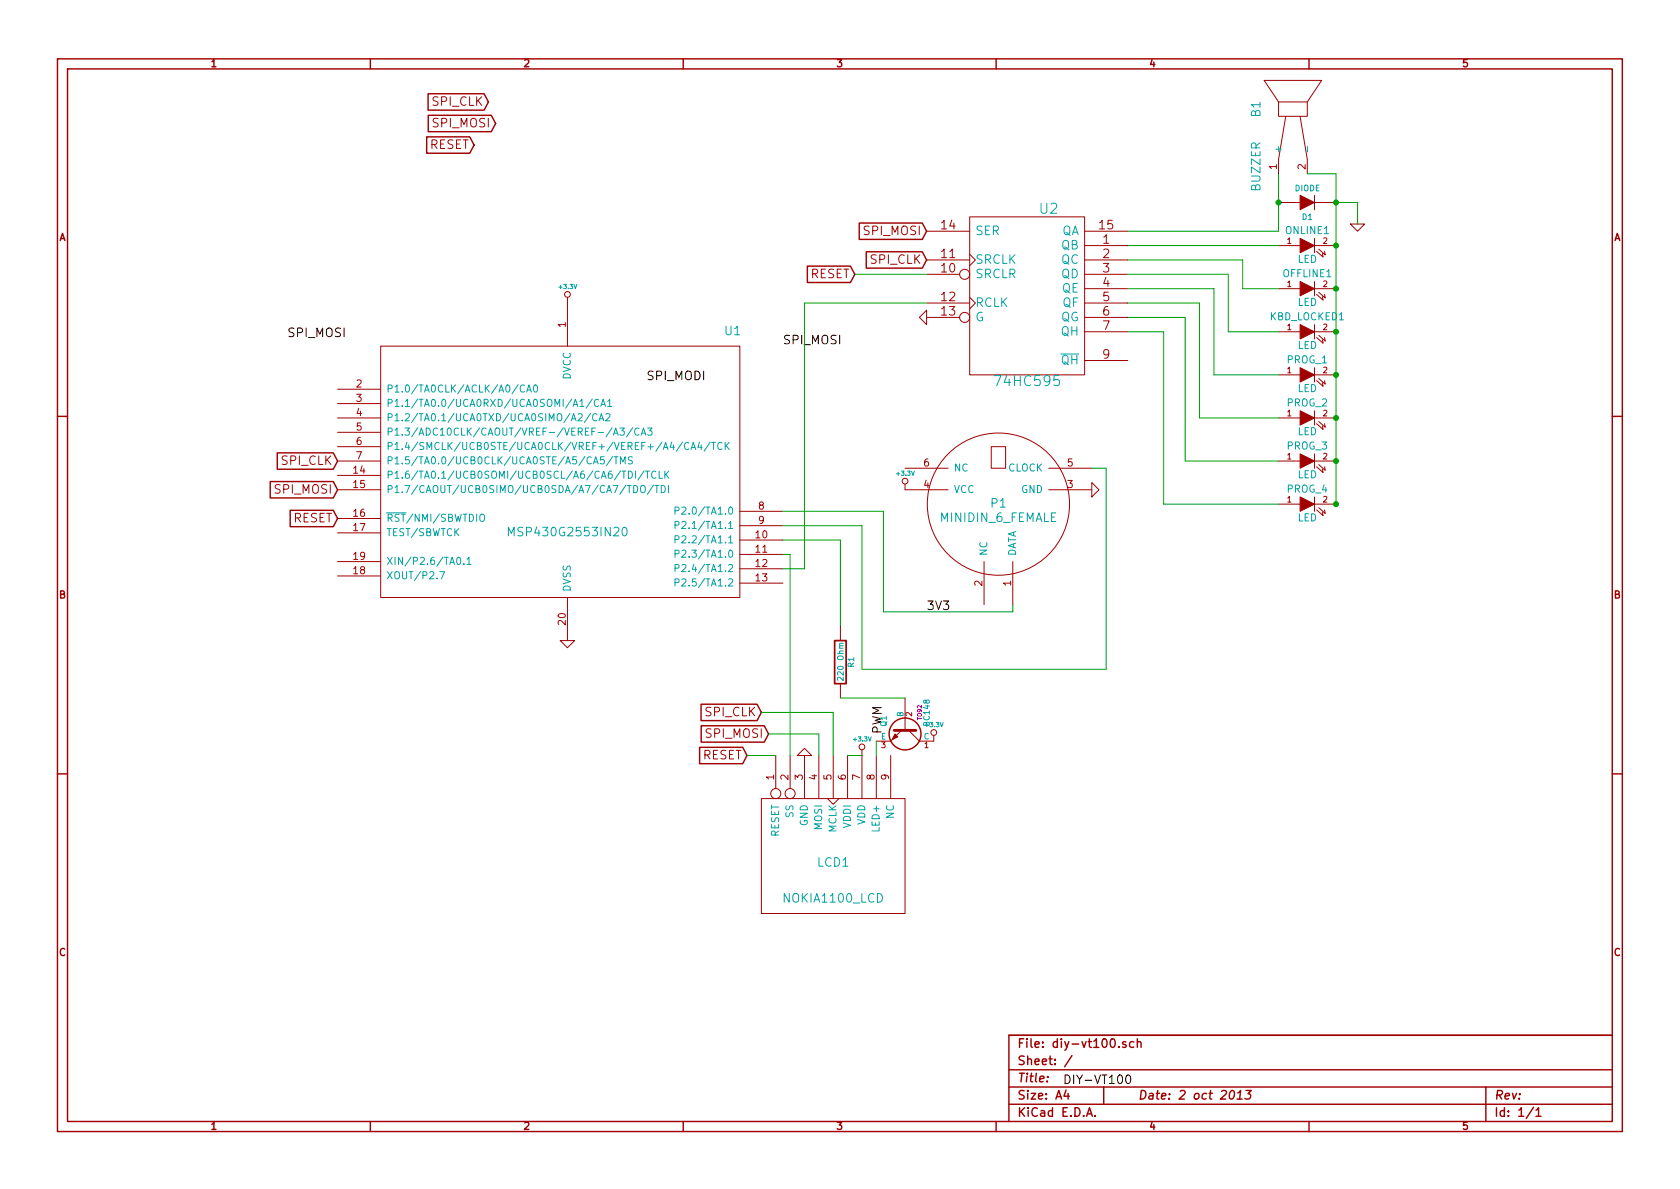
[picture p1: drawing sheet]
<svg xmlns="http://www.w3.org/2000/svg" width="297mm" height="210mm" viewBox="0 0 297 210" stroke-linecap="round" stroke-linejoin="round" font-family="sans-serif">
<g fill="none" stroke="#a00000" stroke-width=".25">
<path d="M10.2 10.4h276.6v189.7h-276.6zM11.9 12.2h273.2v186.1h-273.2zM65.5 10.4v1.8M75.7 16.6h9.9l.8 1.4-.8 1.5h-9.9zM120.8 10.4v1.8M176.1 10.4v1.8M231.4 10.4v1.8M75.4 24.2h7.7l.7 1.4-.7 1.5h-7.7zM75.7 20.4h11.2l.7 1.4-.7 1.5h-11.2zM151.9 39.4h11.2l.7 1.5-.7 1.4h-11.2zM142.7 47.1h7.7l.7 1.4-.7 1.5h-7.7zM153.2 44.5h9.9l.7 1.5-.7 1.4h-9.9z"/>
<path d="M10.2 73.6h1.7M285.1 73.6h1.7M47.8 85.2h11.1l.8 1.4-.8 1.5h-11.1zM49 80.1h9.9l.8 1.4-.8 1.5h-9.9zM51.3 90.2h7.6l.8 1.5-.8 1.4h-7.6zM10.2 136.8h1.7M123.7 132.2h7.6l.8 1.4-.8 1.4h-7.6zM124 124.5h9.9l.7 1.5-.7 1.4h-9.9zM124 128.3h11.1l.8 1.5-.8 1.4h-11.1zM285.1 136.8h1.7M65.5 198.3v1.8M120.8 198.3v1.8"/>
<path d="M176.1 198.3v1.8M178.4 189.2h106.7M178.4 195.3h106.7M178.4 192.2h106.7M185.2 190.4v.1M188.5 192.8l-.4 1h1M188.8 193.3v1.1M189.5 186.7l-1.3 1.9M192.1 197.4l.5-1.5 .5 1.5M192.3 197h.7M193.6 197.3v.1M195.1 192.2v3.1"/>
<path d="M197.8 185.1v.1M199.1 184.3l-.4-.1-.2 .2 .1 .2 .5 .2v.3h-.6M200.5 184.3a.48 .48 0 0 0-.7 0v.8l.2 .1 .5-.1M201.1 184.3h.1a.36 .36 0 0 1 .6 .1v.8M201.1 183.7v1.5M217.6 193l.4-.2a.88 .88 0 0 1-.3 1.6l-.3-.3a1.19 1.19 0 0 1 .2-1.1zM218.7 194.4h.9M218.8 193.3l.6-.5-.2 1.6M220.3 192.8h.9l-.6 .6 .4 .1 .1 .2-.2 .6-.6 .1-.2-.2M231.4 198.3v1.8M262.7 192.2v6.1M271.1 195.8l-1.3 2"/>
<path d="M271.6 196.3l.4-.4v1.5M271.6 197.4h.9M285.1 183.1h-106.7v15.2"/>
<circle cx="160" cy="129.8" r="2.82"/>
</g>
<g fill="none" stroke="#a00000" stroke-width=".18">
<path d="M223.5 14.2h10.2l-2.6 3.8h-5zM226.1 18v2.6h5v-2.6M171.4 38.3h20.4v28h-20.4zM226.1 35.8h3.8M227.3 20.6l-1.2 7.6v2.5M227.3 21.8h.1M229.9 20.6l1.2 7.6v2.5M232.4 34.5v2.6M232.4 35.8h3.8M238.8 39.6h2.5l-1.3 1.3zM100.3 52.6v8.6M162.6 56.1l1.2-1.2v2.5z"/>
<path d="M163.8 46h7.6M163.8 48.5h5.9M163.8 53.6h7.6M163.8 56.1h5.9M163.8 40.9h7.6M171.4 45l1.1 1-1.1 1M171.4 52.6l1.1 1-1.1 1M191.8 43.4h7.6M191.8 46h7.6M191.8 48.5h7.6M191.8 51h7.6M191.8 53.6h7.6"/>
<path d="M191.8 56.1h7.6M191.8 58.7h7.6M191.8 40.9h7.6M226.1 43.4h3.8M226.1 51h3.8M226.1 58.7h3.8M232.4 43.4h3.8M232.4 51h3.8M232.4 58.7h3.8M232.4 42.2v2.5M232.4 49.8v2.5M232.4 57.4v2.5"/>
<path d="M232.8 59.7l1.1 1-.1-.6M232.8 52.1l1.1 1-.1-.7M232.8 44.4l1.1 1.1-.1-.7M233.2 59.3l1.1 1-.1-.6M233.2 51.7l1.1 1-.1-.6M233.2 44.1l1.1 1-.1-.7M59.7 73.9h7.6M59.7 68.8h7.6M59.7 71.4h7.6M59.7 76.4h7.6M59.7 79h7.6M67.3 61.2h63.5v44.5h-63.5z"/>
<path d="M175.3 79h2.5v3.8h-2.5zM191.8 63.7h7.6M226.1 73.9h3.8M226.1 66.3h3.8M232.4 65v2.6M232.4 72.6v2.6M232.4 73.9h3.8M232.4 66.3h3.8M232.8 74.9l1.1 1-.1-.6M232.8 67.3l1.1 1-.1-.6M233.2 74.5l1.1 1.1-.1-.7M233.2 66.9l1.1 1-.1-.6"/>
<path d="M59.7 86.6h7.6M59.7 81.5h7.6M59.7 84.1h7.6M59.7 91.7h7.6M59.7 94.2h7.6M59.7 99.3h7.6M130.8 90.4h7.6M130.8 93h7.6M130.8 95.5h7.6M130.8 98h7.6M160 85.6v1h7.6M160 82.8h7.6"/>
<path d="M174 99.3v7.6M179.1 99.3v7.6M185.4 86.6h7.6M185.4 82.8h7.6M193 85.3l1.3 1.3-1.3 1.3zM226.1 89.1h3.8M226.1 81.5h3.8M232.4 80.3v2.5M232.4 87.9v2.5M232.4 89.1h3.8M232.4 81.5h3.8M232.8 90.2l1.1 1-.1-.7"/>
<path d="M232.8 82.5l1.1 1.1-.1-.7M233.2 89.8l1.1 1-.1-.6M233.2 82.2l1.1 1-.1-.7M59.7 101.8h7.6M99.1 113.3h2.5l-1.3 1.2zM100.3 105.7v7.6M130.8 100.6h7.6M130.8 103.1h7.6M148.6 110.7v2.6M137.2 133.6v5.8M139.7 133.6v5.8M141 133.6l1.2-1.3 1.3 1.3z"/>
<path d="M142.2 133.6v7.6M144.8 133.6v7.6M147.3 133.6v7.6M148.6 120.9v2.5M149.9 133.6v7.6M152.4 132.6v8.6M154.9 133.6v7.6M157.5 133.6v7.6M159.4 129.2l-1.9 1.9h-2.6M160 123.4v5.8M160.7 129.2l1.9 1.9h2.5v-1.1M134.6 141.2h25.4v20.3h-25.4z"/>
<path d="M146.3 141.2l1 1 1-1"/>
<circle cx="100.3" cy="52.1" r=".51"/>
<circle cx="170.6" cy="48.5" r=".89"/>
<circle cx="170.6" cy="56.1" r=".89"/>
<circle cx="160" cy="85.1" r=".51"/>
<circle cx="176.5" cy="89.1" r="12.6"/>
<circle cx="152.4" cy="132.1" r=".51"/>
<circle cx="165.1" cy="129.5" r=".51"/>
<circle cx="137.2" cy="140.3" r=".89"/>
<circle cx="139.7" cy="140.3" r=".89"/>
</g>
<path d="M199.2 190.2l.2-.1a.86 .86 0 0 1 .5 .7 .86 .86 0 0 1-.4 .8 .81 .81 0 0 1-.3-1.4z" fill="none" stroke="#000" stroke-width=".18"/>
<g fill="#a00000" stroke="#a00000" stroke-width=".18">
<path d="M229.9 34.5l2.5 1.3-2.5 1.3z"/>
<path d="M229.9 87.9l2.5 1.2-2.5 1.3z"/>
<path d="M229.9 80.3l2.5 1.2-2.5 1.3z"/>
<path d="M229.9 72.6l2.5 1.3-2.5 1.3z"/>
<path d="M229.9 65l2.5 1.3-2.5 1.3z"/>
<path d="M229.9 57.4l2.5 1.3-2.5 1.2z"/>
<path d="M229.9 49.8l2.5 1.2-2.5 1.3z"/>
<path d="M229.9 42.2l2.5 1.2-2.5 1.3z"/>
<path d="M158.2 129.8l.5 .5-1 .5z"/>
</g>
<g fill="none" stroke="#00a0a0" stroke-width=".18">
<path d="M231.2 25.9v1M91.6 68l-1.1 1.6M92.7 68.2a.5 .5 0 0 0-.6 0 .5 .5 0 0 0-.1 .6 .45 .45 0 0 0 .2 .5 .45 .45 0 0 0 .5-.1M93.1 69.3l.4-1.2 .5 1.2M93.2 69h.6M94.4 68.2l.2-.1a.67 .67 0 0 1 .5 .6 .67 .67 0 0 1-.5 .6l-.2-.1-.1-.3zM102.2 73.3l.5-.2 .2 .4-.7 .9h.7M102.5 71l.4-.4v1.3M102.5 71.9h.8M104.4 73.1l-1.1 1.6M104.7 70.6l-1.1 1.6M105.5 73.3a.5 .5 0 0 0-.6 0 .5 .5 0 0 0-.1 .6 .45 .45 0 0 0 .2 .5 .45 .45 0 0 0 .5-.1"/>
<path d="M105.8 70.7a.5 .5 0 0 0-.6 0 .5 .5 0 0 0-.1 .6 .45 .45 0 0 0 .2 .5 .45 .45 0 0 0 .5-.1M105.9 74.4l.4-1.3 .5 1.3M106 74.1h.6M106.2 71.9l.4-1.3 .5 1.3M106.3 71.5h.6M107.1 73.3l.5-.2 .2 .4-.7 .9h.7M107.4 71l.4-.4v1.3M107.4 71.9h.8M108.2 75.6l-1.1 1.7M108.5 77l.4-1.3 .4 1.3M108.6 76.6h.6M109.6 75.7h.8l-.4 .5 .3 .1v.5l-.1 .2-.6-.2"/>
<path d="M111.9 75.6l-1.1 1.7M113 75.8a.5 .5 0 0 0-.6 0 .5 .5 0 0 0-.2 .6 .45 .45 0 0 0 .2 .5 .45 .45 0 0 0 .6-.1M113.4 77l.4-1.3 .4 1.3M113.5 76.6h.6M114.5 75.7h.8l-.4 .5 .3 .1v.5l-.1 .2-.6-.2M121.8 78.4a.5 .5 0 0 0-.6 0 .5 .5 0 0 0-.2 .6 .45 .45 0 0 0 .3 .4 .45 .45 0 0 0 .5 0M122.2 79.5l.4-1.3 .4 1.3M122.3 79.1h.6M123.7 78.2l-.3 .9h.8M124 78.7v.8M125.6 78.2l-1.1 1.6M125.8 78.2h.7"/>
<path d="M126.2 78.2v1.3M127.7 78.4a.5 .5 0 0 0-.7 0 .5 .5 0 0 0-.1 .6 .45 .45 0 0 0 .2 .4 .45 .45 0 0 0 .6 0M128.2 78.2v1.3M128.4 78.8l.5 .7M128.9 78.2l-.7 .8M68.3 90.7h3.5M80.8 98.7l.2-.2a.67 .67 0 0 1 .5 .7 .67 .67 0 0 1-.5 .6l-.2-.1-.1-.4zM82 99.7v.1M82.6 98.9l.3-.4v1.3M82.6 99.8h.7M84.9 91.1l.2-.2a.45 .45 0 0 1 .6 .5v.4l-.2 .3h-.5a1.02 1.02 0 0 1-.1-1zM89.9 94.8v-1.6l.5 1.1 .5-1.1v1.6"/>
<path d="M106.8 80.8h-.6l-.1 .6 .2-.2 .5 .2v.5l-.2 .1-.5-.1M108.3 80.7l-1.1 1.6M108.6 80.8h.7M108.9 80.8v1.2M109.7 82v-1.2l.4 .9 .4-.9v1.2M110.1 93.4l.3-.2a.86 .86 0 0 1 .5 .8 .86 .86 0 0 1-.4 .8 .81 .81 0 0 1-.4-1.4zM111.1 83.3a.64 .64 0 0 1 .7 .6 .64 .64 0 0 1-.7 .7zM111.8 80.8h-.5l-.1 .1v.4l.6 .3v.2l-.2 .2h-.5M112 85.8a.64 .64 0 0 1 .8 .7 .64 .64 0 0 1-.8 .6zM112.4 83.3v1.3M113.3 86l.2-.2a.45 .45 0 0 1 .6 .5v.4l-.2 .4h-.5a1.02 1.02 0 0 1-.1-1.1zM113.9 83.3l-1.1 1.6"/>
<path d="M114.1 83.3h.7M114.5 83.3v1.3M115.5 85.8l-1 1.6M115.8 85.8h.7M116 83.4a.5 .5 0 0 0-.6 0 .5 .5 0 0 0-.2 .6 .45 .45 0 0 0 .2 .5 .45 .45 0 0 0 .6-.1M116.1 85.8v1.3M116.5 83.3v1.3h.6M116.9 85.8a.64 .64 0 0 1 .7 .7 .64 .64 0 0 1-.7 .6zM117.6 83.3v1.3M117.7 83.9l.6 .7M118.2 85.8v1.3M118.3 83.3l-.7 .7"/>
<path d="M119.4 90.3h.6v-.5l-.2-.1h-.4v1.2M119.4 92.9l.6-.1v-.5l-.2-.1h-.4v1.3M119.4 95.4l.6-.1v-.4l-.2-.2h-.4v1.3M119.4 97.9h.6v-.5l-.2-.1h-.4v1.2M77.7 101.1h.9l-.5 1.3M119.4 100.5l.6-.1v-.5l-.2-.1h-.4v1.3M119.4 103h.6v-.5l-.2-.1h-.4v1.2M149.1 113.8h-.6l-.1 .3 .2 .1"/>
</g>
<path d="M158.1 129.2h3.8" fill="none" stroke="#a00000" stroke-width=".51"/>
<path d="M147.6 113.3h2v7.6h-2z" fill="none" stroke="#a00000" stroke-width=".3"/>
<g fill="none" stroke="#00a000" stroke-width=".18">
<path d="M226.1 30.7v10.2h-26.7M231.1 30.7h5.1v58.4M236.2 35.8h3.8v3.8M151.1 48.5h12.7M163.8 53.6h-21.6v47h-3.8M199.4 53.6h12.7v20.3h14M199.4 58.7h6.3v30.4h20.4M199.4 48.5h17.8v10.2h8.9M199.4 43.4h26.7M199.4 51h15.2v15.3h11.5M199.4 46h20.3v5h6.4M199.4 56.1h10.1v25.4h16.6"/>
<path d="M138.4 95.5h10.2v15.2M138.4 98h1.3v35.6M138.4 90.4h17.8v17.8h22.9v-1.3M193 82.8h2.6v35.6h-43.2v-25.4h-14M132.1 133.6h5.1M134.6 126h12.7v7.6M135.9 129.8h8.9v3.8M148.6 123.4h11.4M149.9 133.6h2.5M154.9 131.1v2.5"/>
</g>
<g fill="#00a000" stroke="#00a000" stroke-width=".25">
<circle cx="236.2" cy="89.1" r=".41"/>
<circle cx="236.2" cy="81.5" r=".41"/>
<circle cx="236.2" cy="66.3" r=".41"/>
<circle cx="236.2" cy="51" r=".41"/>
<circle cx="236.2" cy="43.4" r=".41"/>
<circle cx="236.2" cy="58.7" r=".41"/>
<circle cx="236.2" cy="73.9" r=".41"/>
<circle cx="236.2" cy="35.8" r=".41"/>
<circle cx="226.1" cy="35.8" r=".41"/>
</g>
<g font-size="2.5" fill="#00a0a0">
<text x="183.8" y="37.9">U2</text>
<text x="176.4" y="68.4">74HC595</text>
</g>
<g font-size="2.1" fill="#a00000">
<text x="76.5" y="18.8">SPI_CLK</text>
<text x="76.7" y="22.6">SPI_MOSI</text>
<text x="75.8" y="26.4">RESET</text>
<text x="152.9" y="41.7">SPI_MOSI</text>
<text x="166.5" y="40.6">14</text>
<text x="194.4" y="40.6">15</text>
<text x="153.9" y="46.7">SPI_CLK</text>
<text x="166.5" y="45.7">11</text>
<text x="195" y="43.2">1</text>
<text x="195" y="45.7">2</text>
<text x="143.1" y="49.3">RESET</text>
<text x="166.5" y="48.3">10</text>
<text x="166.5" y="53.3">12</text>
<text x="195" y="48.3">3</text>
<text x="195" y="50.8">4</text>
<text x="195" y="53.3">5</text>
<text x="166.5" y="55.9">13</text>
<text x="195" y="55.9">6</text>
<text x="195" y="58.4">7</text>
<text x="195" y="63.5">9</text>
<text x="49.8" y="82.3">SPI_CLK</text>
<text x="48.7" y="87.4">SPI_MOSI</text>
<text x="51.7" y="92.5">RESET</text>
<text x="124.7" y="126.7">SPI_CLK</text>
<text x="124.9" y="130.6">SPI_MOSI</text>
<text x="124.1" y="134.4">RESET</text>
<text x="179.9" y="185.4">File: diy-vt100.sch</text>
<text x="179.9" y="191.5">Title:</text>
<text x="179.9" y="188.4">Sheet: /</text>
<text x="179.9" y="197.6">KiCad E.D.A.</text>
<text x="179.9" y="194.5">Size: A4</text>
<text x="201.2" y="194.5">Date: 2 oct 2013</text>
<text x="264.2" y="194.5">Rev:</text>
<text x="264.2" y="197.6">Id: 1/1</text>
</g>
<g font-size="2.1" fill="#00a0a0">
<text x="222.9" y="20.6" transform="rotate(-90 222.9 20.6)">B1</text>
<text x="222.9" y="33.8" transform="rotate(-90 222.9 33.8)">BUZZER</text>
<text x="172.5" y="41.7">SER</text>
<text x="187.6" y="41.7">QA</text>
<text x="172.5" y="46.7">SRCLK</text>
<text x="187.6" y="44.2">QB</text>
<text x="187.6" y="46.7">QC</text>
<text x="172.5" y="49.3">SRCLR</text>
<text x="187.6" y="49.3">QD</text>
<text x="187.7" y="51.8">QE</text>
<text x="128.2" y="59.4">U1</text>
<text x="172.5" y="54.4">RCLK</text>
<text x="172.5" y="56.9">G</text>
<text x="187.5" y="56.9">QG</text>
<text x="187.6" y="59.4">QH</text>
<text x="187.8" y="54.4">QF</text>
<text x="187.6" y="64.5">QH</text>
<text x="175.2" y="89.8">P1</text>
<text x="90.8" y="94.9">MSP430G2553IN20</text>
<text x="166.3" y="92.4">MINIDIN_6_FEMALE</text>
<text x="144.6" y="153.3">LCD1</text>
<text x="138.8" y="159.7">NOKIA1100_LCD</text>
</g>
<g font-size="2.1">
<text x="50.8" y="59.7">SPI_MOSI</text>
<text x="138.4" y="61">SPI_MOSI</text>
<text x="114.3" y="67.3">SPI_MODI</text>
<text x="163.8" y="107.9">3V3</text>
<text x="156" y="129.8" transform="rotate(-90 156 129.8)">PWM</text>
<text x="188" y="191.8">DIY-VT100</text>
</g>
<g font-size="1.8" fill="#a00000">
<text x="37.3" y="11.9">1</text>
<text x="92.7" y="11.9">2</text>
<text x="148" y="11.9">3</text>
<text x="203.3" y="11.9">4</text>
<text x="258.6" y="11.9">5</text>
<text x="225.8" y="29.9" transform="rotate(-90 225.8 29.9)">1</text>
<text x="230.9" y="29.9" transform="rotate(-90 230.9 29.9)">2</text>
<text x="10.4" y="42.7">A</text>
<text x="285.3" y="42.7">A</text>
<text x="100.1" y="57.9" transform="rotate(-90 100.1 57.9)">1</text>
<text x="63" y="68.6">2</text>
<text x="63" y="71.1">3</text>
<text x="63" y="73.7">4</text>
<text x="63" y="76.2">5</text>
<text x="62.5" y="83.8">14</text>
<text x="63" y="78.7">6</text>
<text x="63" y="81.3">7</text>
<text x="163.3" y="82.5">6</text>
<text x="188.7" y="82.5">5</text>
<text x="62.5" y="86.4">15</text>
<text x="163.3" y="86.4">4</text>
<text x="188.7" y="86.4">3</text>
<text x="62.5" y="91.4">16</text>
<text x="62.5" y="94">17</text>
<text x="133.7" y="95.2">10</text>
<text x="134.1" y="90.2">8</text>
<text x="134.1" y="92.7">9</text>
<text x="62.5" y="101.6">18</text>
<text x="62.5" y="99.1">19</text>
<text x="133.7" y="97.8">11</text>
<text x="133.7" y="100.3">12</text>
<text x="10.4" y="105.9">B</text>
<text x="133.7" y="102.9">13</text>
<text x="173.7" y="103.6" transform="rotate(-90 173.7 103.6)">2</text>
<text x="178.8" y="103.6" transform="rotate(-90 178.8 103.6)">1</text>
<text x="285.3" y="105.9">B</text>
<text x="100.1" y="110.4" transform="rotate(-90 100.1 110.4)">20</text>
<text x="136.9" y="137.9" transform="rotate(-90 136.9 137.9)">1</text>
<text x="139.4" y="137.9" transform="rotate(-90 139.4 137.9)">2</text>
<text x="142" y="137.9" transform="rotate(-90 142 137.9)">3</text>
<text x="144.5" y="137.9" transform="rotate(-90 144.5 137.9)">4</text>
<text x="147.1" y="137.9" transform="rotate(-90 147.1 137.9)">5</text>
<text x="149.6" y="137.9" transform="rotate(-90 149.6 137.9)">6</text>
<text x="152.1" y="137.9" transform="rotate(-90 152.1 137.9)">7</text>
<text x="154.7" y="137.9" transform="rotate(-90 154.7 137.9)">8</text>
<text x="157.2" y="137.9" transform="rotate(-90 157.2 137.9)">9</text>
<text x="10.4" y="169.1">C</text>
<text x="285.3" y="169.1">C</text>
<text x="37.3" y="199.8">1</text>
<text x="92.7" y="199.8">2</text>
<text x="148" y="199.8">3</text>
<text x="203.3" y="199.8">4</text>
<text x="258.6" y="199.8">5</text>
</g>
<g font-size="1.8" fill="#00a0a0">
<text x="226.7" y="27.2" transform="rotate(-90 226.7 27.2)">+</text>
<text x="227.3" y="41.4">ONLINE1</text>
<text x="229.4" y="46.5">LED</text>
<text x="226.9" y="49.1">OFFLINE1</text>
<text x="224.5" y="56.7">KBD_LOCKED1</text>
<text x="229.4" y="54.1">LED</text>
<text x="227.6" y="64.3">PROG_1</text>
<text x="229.4" y="61.8">LED</text>
<text x="68.3" y="69.5">P1.0/TA0CLK/ACLK/A0/CA0</text>
<text x="101" y="67.2" transform="rotate(-90 101 67.2)">DVCC</text>
<text x="227.6" y="71.9">PROG_2</text>
<text x="229.4" y="69.4">LED</text>
<text x="68.3" y="72">P1.1/TA0.0/UCA0RXD/UCA0SOMI/A1/CA1</text>
<text x="68.3" y="74.5">P1.2/TA0.1/UCA0TXD/UCA0SIMO/A2/CA2</text>
<text x="68.3" y="77.1">P1.3/ADC10CLK/CAOUT/VREF-/VEREF-/A3/CA3</text>
<text x="229.4" y="77">LED</text>
<text x="68.3" y="79.6">P1.4/SMCLK/UCB0STE/UCA0CLK/VREF+/VEREF+/A4/CA4/TCK</text>
<text x="68.3" y="82.2">P1.5/TA0.0/UCB0CLK/UCA0STE/A5/CA5/TMS</text>
<text x="168.7" y="83.4">NC</text>
<text x="178.1" y="83.4">CLOCK</text>
<text x="227.6" y="79.5">PROG_3</text>
<text x="68.3" y="84.7">P1.6/TA0.1/UCB0SOMI/UCB0SCL/A6/CA6/TDI/TCLK</text>
<text x="68.3" y="87.2">P1.7/CAOUT/UCB0SIMO/UCB0SDA/A7/CA7/TDO/TDI</text>
<text x="168.7" y="87.2">VCC</text>
<text x="180.5" y="87.2">GND</text>
<text x="227.6" y="87.2">PROG_4</text>
<text x="229.4" y="84.6">LED</text>
<text x="68.3" y="92.3">RST/NMI/SBWTDIO</text>
<text x="68.3" y="94.9">TEST/SBWTCK</text>
<text x="120.9" y="91.1">P2.0/TA1.0</text>
<text x="120.9" y="93.6">P2.1/TA1.1</text>
<text x="229.4" y="92.2">LED</text>
<text x="68.3" y="99.9">XIN/P2.6/TA0.1</text>
<text x="120.9" y="96.1">P2.2/TA1.1</text>
<text x="120.9" y="98.7">P2.3/TA1.0</text>
<text x="120.9" y="101.2">P2.4/TA1.2</text>
<text x="174.6" y="98.3" transform="rotate(-90 174.6 98.3)">NC</text>
<text x="179.7" y="98.3" transform="rotate(-90 179.7 98.3)">DATA</text>
<text x="68.3" y="102.5">XOUT/P2.7</text>
<text x="101" y="104.6" transform="rotate(-90 101 104.6)">DVSS</text>
<text x="120.9" y="103.8">P2.5/TA1.2</text>
<text x="137.8" y="148.1" transform="rotate(-90 137.8 148.1)">RESET</text>
<text x="140.3" y="144.6" transform="rotate(-90 140.3 144.6)">SS</text>
<text x="142.9" y="146.2" transform="rotate(-90 142.9 146.2)">GND</text>
<text x="145.4" y="146.8" transform="rotate(-90 145.4 146.8)">MOSI</text>
<text x="148" y="147.3" transform="rotate(-90 148 147.3)">MCLK</text>
<text x="150.5" y="146.5" transform="rotate(-90 150.5 146.5)">VDDI</text>
<text x="153" y="146" transform="rotate(-90 153 146)">VDD</text>
<text x="155.6" y="146.8" transform="rotate(-90 155.6 146.8)">LED+</text>
<text x="158.1" y="144.8" transform="rotate(-90 158.1 144.8)">NC</text>
</g>
<g font-size="1.4" fill="#00a0a0">
<text x="228.9" y="33.9">DIODE</text>
<text x="230.3" y="38.9">D1</text>
<text x="151.1" y="118" transform="rotate(-90 151.1 118)">R1</text>
<text x="149.2" y="120" transform="rotate(-90 149.2 120)">220 Ohm</text>
<text x="155.8" y="130.8">E</text>
<text x="156.8" y="128.4" transform="rotate(-90 156.8 128.4)">Q1</text>
<text x="159.8" y="126.8" transform="rotate(-90 159.8 126.8)">B</text>
<text x="163.3" y="130.8">C</text>
<text x="164.4" y="128.2" transform="rotate(-90 164.4 128.2)">BC148</text>
</g>
<g font-size="1.4" fill="#a00000">
<text x="227.6" y="43.2">1</text>
<text x="233.9" y="43.2">2</text>
<text x="227.6" y="50.8">1</text>
<text x="233.9" y="50.8">2</text>
<text x="227.6" y="58.4">1</text>
<text x="233.9" y="58.4">2</text>
<text x="227.6" y="66">1</text>
<text x="233.9" y="66">2</text>
<text x="227.6" y="73.7">1</text>
<text x="233.9" y="73.7">2</text>
<text x="227.6" y="81.3">1</text>
<text x="233.9" y="81.3">2</text>
<text x="227.6" y="88.9">1</text>
<text x="233.9" y="88.9">2</text>
<text x="161.3" y="126.7" transform="rotate(-90 161.3 126.7)">2</text>
<text x="155.8" y="132.3">3</text>
<text x="163.4" y="132.3">1</text>
</g>
<g font-size="1.1" fill="#00a0a0">
<text x="98.9" y="51.1">+3.3V</text>
<text x="158.6" y="84.1">+3.3V</text>
<text x="151" y="131.1">+3.3V</text>
<text x="163.7" y="128.6">+3.3V</text>
</g>
<text font-size="1" fill="#a000a0" x="163" y="127.2" transform="rotate(-90 163 127.2)">TO92</text>
</svg>
